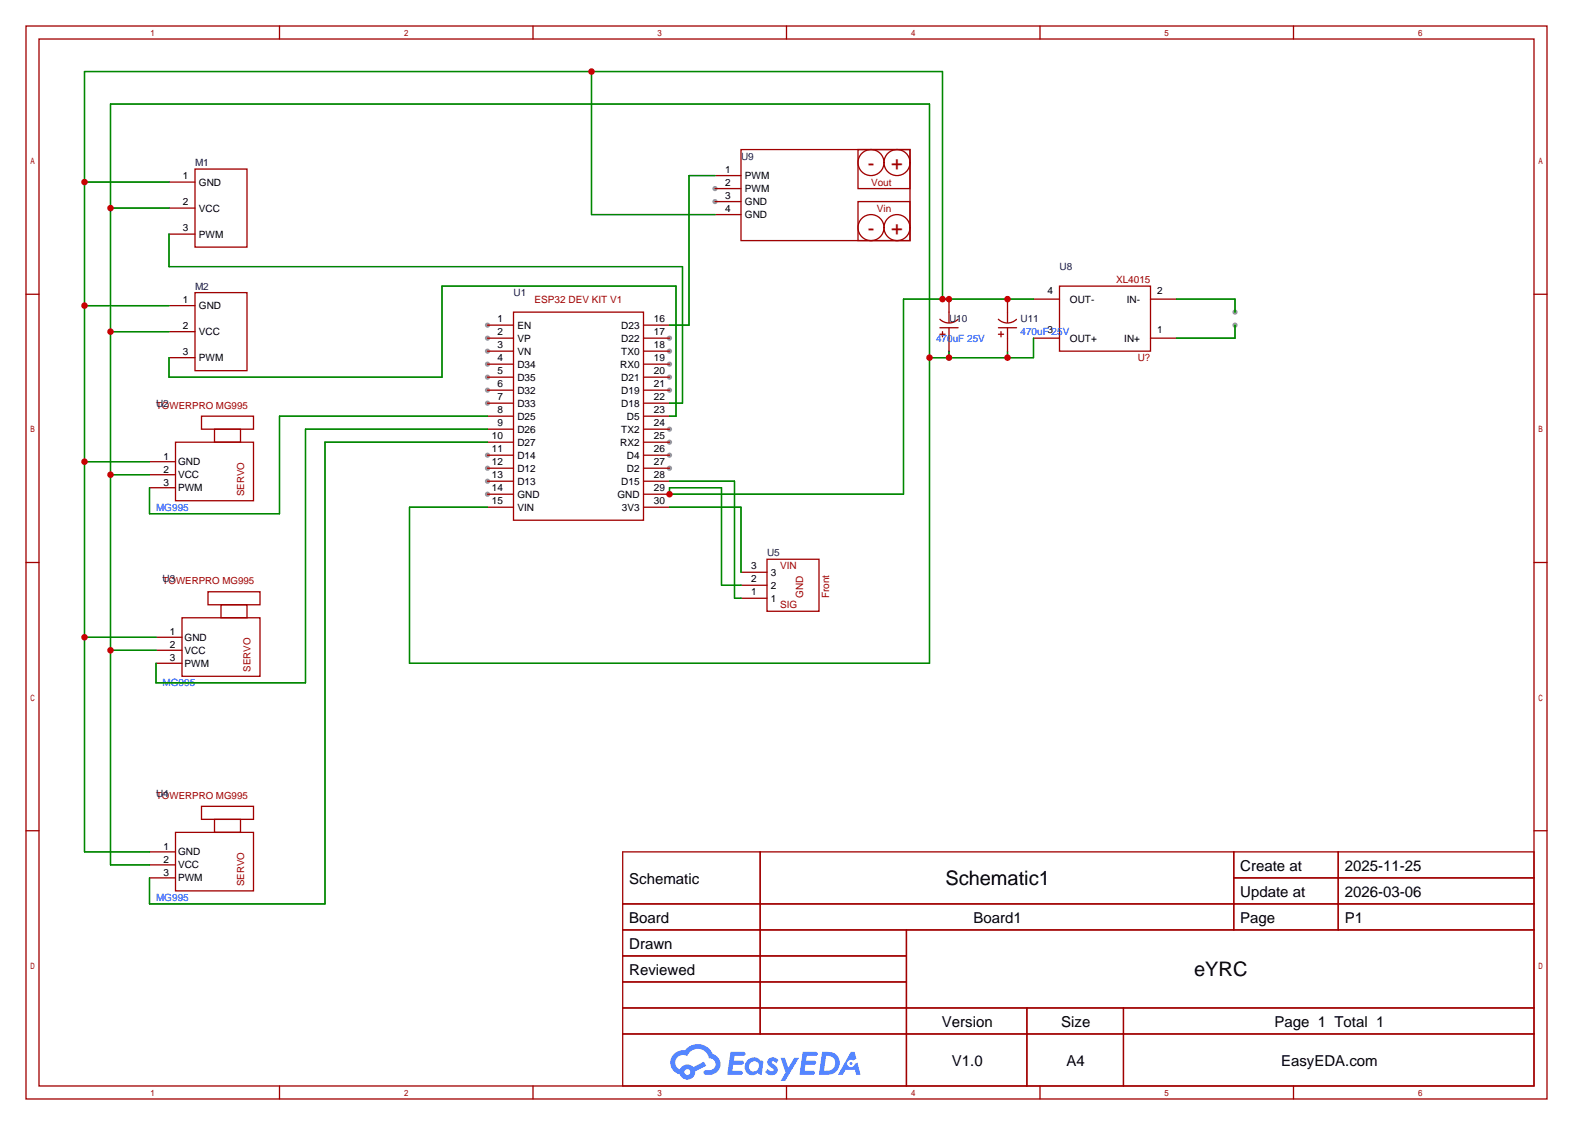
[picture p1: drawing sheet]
<svg xmlns="http://www.w3.org/2000/svg" width="307mm" height="220mm" viewBox="0 0 307 220" stroke-linecap="round" stroke-linejoin="round" font-family="sans-serif">
<g fill="#999">
<circle cx="95.2" cy="63.5" r=".51"/>
<circle cx="95.2" cy="66" r=".51"/>
<circle cx="95.2" cy="68.6" r=".51"/>
<circle cx="95.2" cy="71.1" r=".51"/>
<circle cx="95.2" cy="73.7" r=".51"/>
<circle cx="95.2" cy="76.2" r=".51"/>
<circle cx="95.2" cy="78.7" r=".51"/>
<circle cx="95.2" cy="88.9" r=".51"/>
<circle cx="95.2" cy="91.4" r=".51"/>
<circle cx="95.2" cy="94" r=".51"/>
<circle cx="95.2" cy="96.5" r=".51"/>
<circle cx="130.8" cy="66" r=".51"/>
<circle cx="130.8" cy="68.6" r=".51"/>
<circle cx="130.8" cy="71.1" r=".51"/>
<circle cx="130.8" cy="73.7" r=".51"/>
<circle cx="130.8" cy="76.2" r=".51"/>
<circle cx="130.8" cy="83.8" r=".51"/>
<circle cx="130.8" cy="86.4" r=".51"/>
<circle cx="130.8" cy="88.9" r=".51"/>
<circle cx="130.8" cy="91.4" r=".51"/>
<circle cx="139.7" cy="36.8" r=".51"/>
<circle cx="139.7" cy="39.4" r=".51"/>
<circle cx="241.3" cy="61" r=".51"/>
<circle cx="241.3" cy="63.5" r=".51"/>
</g>
<g fill="none" stroke="#a10000" stroke-width=".25">
<path d="M5.1 5.1h297.2v209.5h-297.2zM7.6 7.6h292.1v204.5h-292.1zM54.6 5.1v2.5M104.1 5.1v2.5M153.7 5.1v2.5M203.2 5.1v2.5M252.7 5.1v2.5M5.1 57.5h2.5M299.7 57.5h2.6M5.1 109.9h2.5M299.7 109.9h2.6M5.1 162.2h2.5"/>
<path d="M121.7 166.4h178v45.7h-178zM121.7 176.5h178M148.5 166.4v35.5M241.1 166.4v15.2M241.1 171.4h58.6M261.5 166.4v15.2M299.7 162.2h2.6M121.7 181.6h178M121.7 186.7h55.4M121.7 196.8h178M121.7 191.8h55.4M177.1 181.6v30.5"/>
<path d="M200.6 196.8v15.3M219.5 196.8v15.3M54.6 212.1v2.5M104.1 212.1v2.5M121.7 201.9h178M153.7 212.1v2.5M203.2 212.1v2.5M252.7 212.1v2.5"/>
</g>
<g fill="#5487ff">
<path d="M150.2 206.8a1.3 1.3 0 0 1 1.9 .3l-.4 .6a.54 .54 0 0 0-.9-.3l.1 .3a1.58 1.58 0 0 1 1 1.5 1.43 1.43 0 0 1-2.4 .2l.5-.6a.64 .64 0 0 0 .5 .4 .64 .64 0 0 0 .7-.2l-.2-.3a1.35 1.35 0 0 1-.9-1.7z"/>
<path d="M152.5 206.6h.8l.7 2 1.2-2h.9l-2.7 4.5h-.9l1-1.6z"/>
<path d="M142.7 205.4h1.7a1.31 1.31 0 0 1 1.2 .2 .4 .4 0 0 1-.3 .6h-1.8l-.1 .9h1.6a.4 .4 0 0 1 .4 .5 .4 .4 0 0 1-.5 .3h-1.6l-.2 1.2h.8a1.23 1.23 0 0 1 1.2 .2 .39 .39 0 0 1-.4 .6h-2.6z"/>
<path d="M156.8 205.4h1.7a1.32 1.32 0 0 1 1.2 .2 .39 .39 0 0 1-.3 .6h-1.8l-.1 .9h1.6a.4 .4 0 0 1 .4 .5 .4 .4 0 0 1-.4 .3h-1.7l-.2 1.2h.8a1.23 1.23 0 0 1 1.2 .2 .39 .39 0 0 1-.4 .6h-2.6z"/>
<path d="M166.2 205.4h.8l.3 1.4-.6 .3a.75 .75 0 0 0-1.1 .3 .75 .75 0 0 0 .5 1.1 .75 .75 0 0 0 .9-.7l.5-.3 .6 2.4h-.8l-.3-1h-1.8l-.5 1h-1z"/>
<path d="M160.6 205.4l-.6 4.5h1.4a2.27 2.27 0 0 0 2.7-2.3 2.27 2.27 0 0 0-2.7-2.2zM161.4 206.2a1.5 1.5 0 0 1 1.8 1.5 1.5 1.5 0 0 1-1.9 1.4h-.3z"/>
<path d="M146.1 207.1a1.6 1.6 0 0 0-.4 2.2 1.6 1.6 0 0 0 2.3 .2l.8 .4 .3-2.5-.1-.2-.5-.1a1.58 1.58 0 0 0-2.4 0zM146.7 207.6a.99 .99 0 0 1 1.6 .3 .99 .99 0 0 1-.9 1.3 .94 .94 0 0 1-1-.5 .94 .94 0 0 1 .3-1.1z"/>
<path d="M131.7 205.8a2.37 2.37 0 0 0 1.1 4 1.54 1.54 0 0 0 1.8 1 1.54 1.54 0 0 0 1.2-1.6l2.2-1.1-.5-.7-2 1a1.57 1.57 0 0 0-2.7 .5 1.5 1.5 0 0 1-.7-2.1 1.5 1.5 0 0 1 2.2-.5 2.23 2.23 0 0 1 2.3-1.5 2.23 2.23 0 0 1 2 1.9 1.16 1.16 0 0 1 1.2 1.1 1.16 1.16 0 0 1-1.1 1.2h-.7a.47 .47 0 0 0-.5 .4 .47 .47 0 0 0 .4 .5 2.17 2.17 0 0 0 2.5-.9 2.17 2.17 0 0 0-.3-2.7l-.8-.4a3.2 3.2 0 0 0-5.5-.8l-1.1 .1zM133.7 209.4a.6 .6 0 0 1 1.2 0 .6 .6 0 0 1-1.2 0z"/>
<circle cx="166.3" cy="207.7" r=".28"/>
</g>
<g fill="none" stroke="#a10000" stroke-width=".25">
<path d="M33 35.6h5.1M38.1 33h10.2v15.3h-10.2zM139.7 34.3h5.1M139.7 36.8h5.1M139.7 39.4h5.1M144.8 29.2h33v17.8h-33zM167.6 29.2h10.2v7.6h-10.2zM167.6 39.4h10.2v7.6h-10.2zM33 40.6h5.1M33 45.7h5.1M33 59.7h5.1M38.1 57.1h10.2v15.3h-10.2z"/>
<path d="M139.7 41.9h5.1M185.4 58.4v4.6M196.8 58.4v4.6M201.9 58.4h5.1M207 55.9h17.8v12.7h-17.8zM224.8 58.4h5.1M33 64.8h5.1M33 69.8h5.1M95.2 63.5h5.1M95.2 66h5.1M95.2 68.6h5.1M95.2 71.1h5.1"/>
<path d="M95.2 73.7h5.1M95.2 76.2h5.1M95.2 78.7h5.1M100.3 61h25.4v40.6h-25.4zM125.7 63.5h5.1M125.7 66h5.1M125.7 68.6h5.1M125.7 71.1h5.1M125.7 73.7h5.1M125.7 76.2h5.1M125.7 78.7h5.1M183.6 62.3a2.54 2.54 0 0 0 3.6 .1"/>
<path d="M183.6 64h3.6M183.6 65.3h1.1M184.1 64.8v1M185.4 64v4.6M195.1 62.3a2.54 2.54 0 0 0 3.5 .1M195.1 64h3.5M195.1 65.3h1M195.6 64.8v1M196.8 64v4.6M201.9 66h5.1M224.8 66h5.1M29.2 90.2h5.1"/>
<path d="M29.2 92.7h5.1M29.2 95.2h5.1M34.3 86.4h15.2v11.4h-15.2zM39.4 81.3h10.1v2.5h-10.1zM41.9 83.8h5.1v2.6h-5.1zM95.2 81.3h5.1M95.2 83.8h5.1M95.2 86.4h5.1M95.2 88.9h5.1M95.2 91.4h5.1M95.2 94h5.1M95.2 96.5h5.1"/>
<path d="M95.2 99.1h5.1M125.7 81.3h5.1M125.7 83.8h5.1M125.7 86.4h5.1M125.7 88.9h5.1M125.7 91.4h5.1M125.7 94h5.1M125.7 96.5h5.1M125.7 99.1h5.1M40.6 115.6h10.2v2.5h-10.2zM43.2 118.1h5.1v2.5h-5.1zM144.8 116.8h5.1"/>
<path d="M144.8 114.3h5.1M144.8 111.8h5.1M149.9 109.2h10.1v10.2h-10.1zM30.5 124.5h5.1M30.5 127h5.1M30.5 129.5h5.1M35.6 120.6h15.2v11.5h-15.2zM39.4 157.5h10.1v2.5h-10.1zM29.2 166.4h5.1M29.2 168.9h5.1M29.2 171.4h5.1M34.3 162.6h15.2v11.4h-15.2z"/>
<path d="M41.9 160h5.1v2.6h-5.1z"/>
<circle cx="170.2" cy="31.7" r="2.54"/>
<circle cx="175.3" cy="31.7" r="2.54"/>
<circle cx="170.2" cy="44.4" r="2.54"/>
<circle cx="175.3" cy="44.4" r="2.54"/>
</g>
<g fill="none" stroke="#008700" stroke-width=".25">
<path d="M115.6 14v27.9h24.1M16.5 35.6h16.5M139.7 34.3h-5.1v29.2h-3.8M16.5 59.7h16.5M21.6 40.6h11.4M33 45.7v6.4h100.3v26.6h-2.5M184.1 58.4v-44.4h-167.6v152.4h12.7M201.9 58.4h-25.4v38.1h-45.7v-1.3h10.2v19.1h3.8M229.9 58.4h11.4v2.6M21.6 64.8h11.4M33 69.8v3.9h53.4v-17.8h45.7v25.4h-1.3M185.4 68.6v1.2"/>
<path d="M196.8 68.6v1.2M201.9 66v3.8h-20.3M241.3 63.5v2.5h-11.4M16.5 90.2h12.7M21.6 92.7h7.6M95.2 81.3h-40.6v19h-25.4v-5.1M95.2 86.4h-31.7v90.1h-34.3v-5.1M95.2 83.8h-35.5v49.5h-29.2v-3.8M95.2 99.1h-15.2v30.4h101.6v-109.2h-160v148.6h7.6M130.8 94h12.7v22.8h1.3M130.8 99.1h14v12.7M16.5 124.5h14"/>
<path d="M21.6 127h8.9"/>
</g>
<g fill="#c00">
<circle cx="184.2" cy="58.4" r=".63"/>
<circle cx="130.8" cy="96.5" r=".63"/>
<circle cx="115.6" cy="14" r=".63"/>
<circle cx="16.5" cy="35.6" r=".63"/>
<circle cx="16.5" cy="59.7" r=".63"/>
<circle cx="16.5" cy="90.2" r=".63"/>
<circle cx="16.5" cy="124.5" r=".63"/>
<circle cx="185.4" cy="58.4" r=".63"/>
<circle cx="196.9" cy="58.4" r=".63"/>
<circle cx="181.6" cy="69.8" r=".63"/>
<circle cx="185.4" cy="69.8" r=".63"/>
<circle cx="196.9" cy="69.8" r=".63"/>
<circle cx="21.6" cy="40.6" r=".63"/>
<circle cx="21.6" cy="64.8" r=".63"/>
<circle cx="21.6" cy="92.7" r=".63"/>
<circle cx="21.6" cy="127" r=".63"/>
</g>
<g font-size="3.9" fill="#a00000">
<text x="169.5" y="33.1">-</text>
<text x="174.1" y="33.1">+</text>
<text x="169.5" y="45.8">-</text>
<text x="174.1" y="45.8">+</text>
</g>
<g font-size="3.9">
<text x="184.7" y="172.9">Schematic1</text>
<text x="233.3" y="190.6">eYRC</text>
</g>
<g font-size="2.9">
<text x="122.9" y="172.7">Schematic</text>
<text x="242.3" y="170.1">Create at</text>
<text x="262.7" y="170.1">2025-11-25</text>
<text x="242.3" y="175.2">Update at</text>
<text x="262.7" y="175.2">2026-03-06</text>
<text x="122.9" y="180.3">Board</text>
<text x="122.9" y="185.4">Drawn</text>
<text x="190.2" y="180.3">Board1</text>
<text x="242.3" y="180.3">Page</text>
<text x="262.7" y="180.3">P1</text>
<text x="122.9" y="190.5">Reviewed</text>
<text x="184" y="200.6">Version</text>
<text x="207.3" y="200.6">Size</text>
<text x="249" y="200.6">Page 1 Total 1</text>
<text x="186" y="208.2">V1.0</text>
<text x="208.4" y="208.2">A4</text>
<text x="250.3" y="208.2">EasyEDA.com</text>
</g>
<g font-size="2">
<text x="35.7" y="35">1</text>
<text x="141.7" y="33.7">1</text>
<text x="145.5" y="35">PWM</text>
<text x="35.7" y="40.1">2</text>
<text x="38.9" y="36.2">GND</text>
<text x="38.9" y="41.3">VCC</text>
<text x="141.7" y="36.2">2</text>
<text x="141.7" y="38.8">3</text>
<text x="141.7" y="41.3">4</text>
<text x="145.5" y="37.5">PWM</text>
<text x="145.5" y="40.1">GND</text>
<text x="35.7" y="45.1">3</text>
<text x="38.9" y="46.4">PWM</text>
<text x="145.5" y="42.6">GND</text>
<text x="35.7" y="59.1">1</text>
<text x="204.7" y="57.3">4</text>
<text x="209" y="59.1">OUT-</text>
<text x="220.2" y="59.1">IN-</text>
<text x="226.1" y="57.3">2</text>
<text x="35.7" y="64.2">2</text>
<text x="38.9" y="60.4">GND</text>
<text x="38.9" y="65.5">VCC</text>
<text x="97.2" y="62.9">1</text>
<text x="97.2" y="65.5">2</text>
<text x="101.1" y="64.2">EN</text>
<text x="121.4" y="64.2">D23</text>
<text x="127.8" y="62.9">16</text>
<text x="127.8" y="65.5">17</text>
<text x="204.7" y="64.9">3</text>
<text x="226.1" y="64.9">1</text>
<text x="35.7" y="69.3">3</text>
<text x="38.9" y="70.5">PWM</text>
<text x="97.2" y="68">3</text>
<text x="97.2" y="70.5">4</text>
<text x="101.1" y="66.7">VP</text>
<text x="101.1" y="69.3">VN</text>
<text x="101.1" y="71.8">D34</text>
<text x="121.2" y="71.8">RX0</text>
<text x="121.4" y="66.7">D22</text>
<text x="121.4" y="69.3">TX0</text>
<text x="127.8" y="68">18</text>
<text x="127.8" y="70.5">19</text>
<text x="209" y="66.7">OUT+</text>
<text x="219.7" y="66.7">IN+</text>
<text x="97.2" y="73.1">5</text>
<text x="97.2" y="75.6">6</text>
<text x="101.1" y="74.3">D35</text>
<text x="101.1" y="76.9">D32</text>
<text x="121.4" y="74.3">D21</text>
<text x="121.4" y="76.9">D19</text>
<text x="127.8" y="73.1">20</text>
<text x="127.8" y="75.6">21</text>
<text x="97.2" y="78.2">7</text>
<text x="97.2" y="80.7">8</text>
<text x="97.2" y="83.2">9</text>
<text x="101.1" y="79.4">D33</text>
<text x="101.1" y="82">D25</text>
<text x="121.4" y="79.4">D18</text>
<text x="122.5" y="82">D5</text>
<text x="127.8" y="78.2">22</text>
<text x="127.8" y="80.7">23</text>
<text x="127.8" y="83.2">24</text>
<text x="31.9" y="89.8">1</text>
<text x="96.1" y="85.8">10</text>
<text x="96.1" y="88.3">11</text>
<text x="101.1" y="84.5">D26</text>
<text x="101.1" y="87">D27</text>
<text x="101.1" y="89.6">D14</text>
<text x="121.2" y="87">RX2</text>
<text x="121.4" y="84.5">TX2</text>
<text x="122.5" y="89.6">D4</text>
<text x="127.8" y="85.8">25</text>
<text x="127.8" y="88.3">26</text>
<text x="31.9" y="92.4">2</text>
<text x="31.9" y="94.9">3</text>
<text x="34.8" y="90.8">GND</text>
<text x="34.8" y="93.4">VCC</text>
<text x="34.8" y="95.9">PWM</text>
<text x="96.1" y="90.9">12</text>
<text x="96.1" y="93.4">13</text>
<text x="96.1" y="95.9">14</text>
<text x="101.1" y="92.1">D12</text>
<text x="101.1" y="94.7">D13</text>
<text x="121.4" y="94.7">D15</text>
<text x="122.5" y="92.1">D2</text>
<text x="127.8" y="90.9">27</text>
<text x="127.8" y="93.4">28</text>
<text x="127.8" y="95.9">29</text>
<text x="96.1" y="98.5">15</text>
<text x="101.1" y="97.2">GND</text>
<text x="101.1" y="99.7">VIN</text>
<text x="120.6" y="97.2">GND</text>
<text x="121.5" y="99.7">3V3</text>
<text x="127.8" y="98.5">30</text>
<text x="146.7" y="113.7">2</text>
<text x="146.7" y="111.2">3</text>
<text x="150.6" y="112.4">3</text>
<text x="146.7" y="116.3">1</text>
<text x="150.6" y="117.5">1</text>
<text x="150.6" y="115">2</text>
<text x="33.2" y="124.1">1</text>
<text x="36.1" y="125.1">GND</text>
<text x="33.2" y="126.6">2</text>
<text x="33.2" y="129.2">3</text>
<text x="36.1" y="127.7">VCC</text>
<text x="36.1" y="130.2">PWM</text>
<text x="31.9" y="166">1</text>
<text x="34.8" y="167">GND</text>
<text x="31.9" y="168.6">2</text>
<text x="31.9" y="171.1">3</text>
<text x="34.8" y="169.6">VCC</text>
<text x="34.8" y="172.1">PWM</text>
</g>
<g font-size="2" fill="#000080">
<text x="38.1" y="32.4">M1</text>
<text x="144.8" y="31.2">U9</text>
<text x="207" y="52.8">U8</text>
<text x="38.1" y="56.6">M2</text>
<text x="100.3" y="57.8">U1</text>
<text x="185.4" y="62.9">U10</text>
<text x="199.4" y="62.9">U11</text>
<text x="30.5" y="79.4">U2</text>
<text x="31.7" y="113.7">U3</text>
<text x="149.9" y="108.6">U5</text>
<text x="30.5" y="155.6">U4</text>
</g>
<g font-size="2" fill="#a00000">
<text x="170.2" y="36.2">Vout</text>
<text x="171.3" y="41.3">Vin</text>
<text x="104.5" y="59.1">ESP32 DEV KIT V1</text>
<text x="218.1" y="55.3">XL4015</text>
<text x="222.3" y="70.5">U?</text>
<text x="152.4" y="111.2">VIN</text>
<text x="152.4" y="118.8">SIG</text>
<text x="156.9" y="116.8" transform="rotate(-90 156.9 116.8)">GND</text>
<text x="162" y="116.8" transform="rotate(-90 162 116.8)">Front</text>
</g>
<g font-size="2" fill="#00f">
<text x="199.4" y="65.5">470uF 25V</text>
<text x="182.9" y="66.7">470uF 25V</text>
<text x="30.5" y="99.7">MG995</text>
<text x="31.7" y="134">MG995</text>
<text x="30.5" y="175.9">MG995</text>
</g>
<g font-size="1.9" fill="#a00000">
<text x="30.5" y="79.8">TOWERPRO MG995</text>
<text x="47.7" y="96.9" transform="rotate(-90 47.7 96.9)">SERVO</text>
<text x="31.7" y="114.1">TOWERPRO MG995</text>
<text x="49" y="131.2" transform="rotate(-90 49 131.2)">SERVO</text>
<text x="30.5" y="156">TOWERPRO MG995</text>
<text x="47.7" y="173.1" transform="rotate(-90 47.7 173.1)">SERVO</text>
</g>
</svg>
